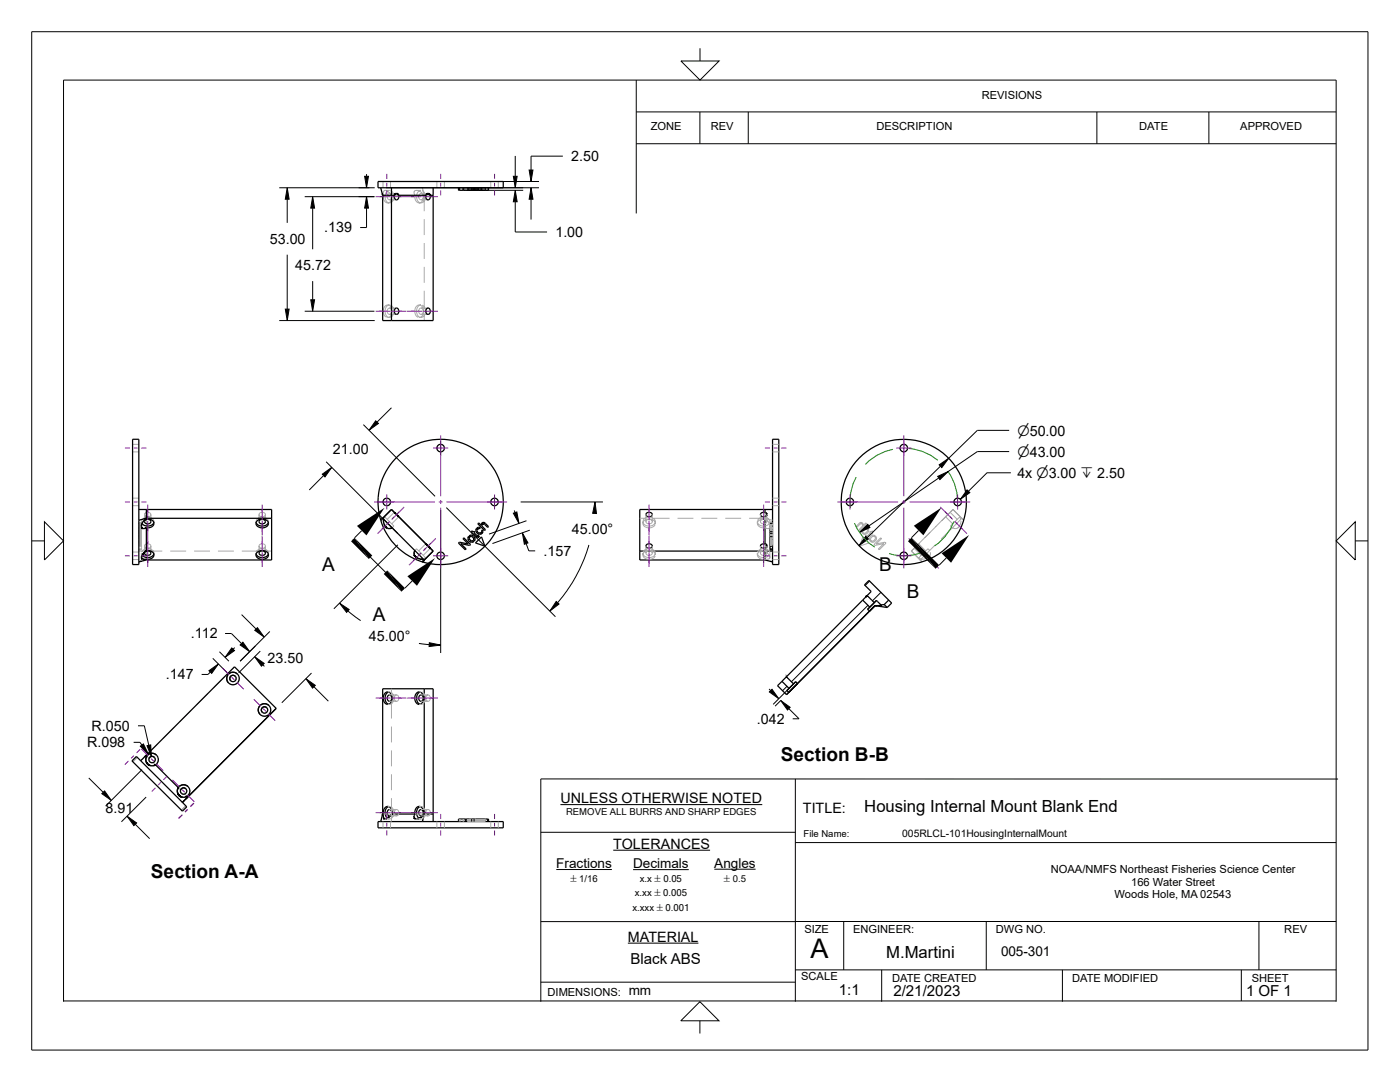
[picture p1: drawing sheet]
<svg xmlns="http://www.w3.org/2000/svg" width="279mm" height="216mm" viewBox="0 0 279 216" stroke-linecap="round" stroke-linejoin="round" font-family="sans-serif">
<g fill="none" stroke="#aaa" stroke-width=".2" stroke-dasharray="3.2 1.6" stroke-linecap="butt">
<path d="M76.4 37.5v-1.3M76.5 39a1.19 1.19 0 0 0 .9 1.5M76.8 38l-.3 .3v.7M76.8 38h.9M77.7 39.9h1.4M77.7 38a1.32 1.32 0 0 0-.9 1.2 1.32 1.32 0 0 0 .9 1.3M77.7 38.6h1.4M77.7 38.6a.68 .68 0 0 0-.4 .6 .68 .68 0 0 0 .4 .7M77.7 39.9a.68 .68 0 0 0 .5-.7 .68 .68 0 0 0-.5-.6M77.9 37.5v-1.3M78.2 39l-.7-.7-.7-.3M78.7 39h.8"/>
<path d="M82.8 39a1.2 1.2 0 0 0 .9 1.5M83.1 38h.9M83.1 38l-.5 .2 .2 .8M84 38a1.32 1.32 0 0 0-.9 1.2 1.32 1.32 0 0 0 .9 1.3M84 38.6h1.4M84 38.6a.68 .68 0 0 0-.4 .6 .68 .68 0 0 0 .4 .7M84 39.9h1.4M84 39.9a.68 .68 0 0 0 .5-.7 .68 .68 0 0 0-.5-.6M84.3 37.5l.4 1.5M84.5 39l-.5-.7-.9-.3M84.7 39v25M85 39h.8"/>
<path d="M87.2 37.5v-1.3M88.7 37.5v-1.3M91.9 37.5v.5M92.9 37.5v.5M93 37.5v.5M93.4 37.5v.5M93.5 37.5v.5M93.6 37.5v.5M93.7 37.5v.5M93.8 37.5v.5M93.9 37.5v.5M94 37.5v.5"/>
<path d="M94.1 37.5v.5M94.2 37.5v.5M94.3 37.5v.5M94.4 37.5v.5M94.5 37.5v.5M94.6 37.5v.5M94.8 37.5v.5M94.9 37.5v.5M95 37.5v.5M95.1 37.5v.5M95.2 37.5v.5M95.3 37.5v.5"/>
<path d="M95.4 37.5v.5M95.5 37.5v.5M95.6 37.5v.5M95.7 37.5v.5M95.9 37.5v.5M96 37.5v.5M96.1 37.5v.5M96.2 37.5v.5M96.3 37.5v.5M96.4 37.5v.5M96.5 37.5v.5M96.7 37.5v.5"/>
<path d="M96.8 37.5v.5M96.9 37.5v.5M97.3 37.5v.5M97.9 37.5v-1.3M99.4 37.5v-1.3M77.4 40.5a1.2 1.2 0 0 0 .8-1.5M77.4 40.5h.3M77.7 40.5a1.32 1.32 0 0 0 .9-1.3 1.32 1.32 0 0 0-.9-1.2M83.7 40.5h.3M83.7 40.5a1.19 1.19 0 0 0 .8-1.5M84 40.5a1.32 1.32 0 0 0 .9-1.3 1.32 1.32 0 0 0-.9-1.2M77.4 63.4a1.33 1.33 0 0 0 .9-1.3 1.33 1.33 0 0 0-.9-1.2"/>
<path d="M77.4 60.9h.3M77.4 63.4h.3M77.4 60.9a1.32 1.32 0 0 0-.9 1.2 1.32 1.32 0 0 0 .9 1.3M77.7 62.7a.68 .68 0 0 0 .5-.6 .68 .68 0 0 0-.5-.6M77.7 61.5a.68 .68 0 0 0-.4 .6 .68 .68 0 0 0 .4 .6M77.7 62.7h1.4M77.7 61.5h1.4M77.7 63.4a1.32 1.32 0 0 0 .9-1.3 1.32 1.32 0 0 0-.9-1.2M77.7 60.9a1.32 1.32 0 0 0-.9 1.2 1.32 1.32 0 0 0 .9 1.3M83.7 63.4h.3M83.7 63.4a1.32 1.32 0 0 0 .8-1.3 1.32 1.32 0 0 0-.8-1.2M83.7 60.9h.3"/>
<path d="M83.7 60.9a1.33 1.33 0 0 0-.9 1.2 1.33 1.33 0 0 0 .9 1.3M84 63.4a1.32 1.32 0 0 0 .9-1.3 1.32 1.32 0 0 0-.9-1.2M84 62.7h1.4M84 60.9a1.32 1.32 0 0 0-.9 1.2 1.32 1.32 0 0 0 .9 1.3M84 62.7a.68 .68 0 0 0 .5-.6 .68 .68 0 0 0-.5-.6M84 61.5a.68 .68 0 0 0-.4 .6 .68 .68 0 0 0 .4 .6M84 61.5h1.4M27.7 90.2h-1.2M27.7 88.7h-1.2M27.7 99.4h-1.2M154.2 88.7h1.2M154.2 90.2h1.2"/>
<path d="M154.2 99.4h1.2M27.7 108.5h.5M27.7 108h.5M27.7 108.3h.5M27.7 104.3h.5M27.7 104.5h.5M27.7 105.2h.5M27.7 105.3h.5M27.7 106.1h.5M27.7 105.4h.5M27.7 108.8h.5M27.7 109.5h.5"/>
<path d="M27.7 107h.5M27.7 106.2h.5M27.7 105.9h.5M27.7 104.2h.5M27.7 109.7h.5M27.7 106.4h.5M27.7 110h1.5M27.7 108.6h.5M27.7 106.6h.5M27.7 105.5h.5M27.7 108.4h.5M27.7 106.3h.5"/>
<path d="M27.7 107.2h.5M27.7 108.2h.5M27.7 106.8h.5M27.7 107.1h.5M27.7 105h.5M27.7 111.7h-1.2M27.7 107.5h.5M27.7 106h.5M27.7 110.2h-1.2M27.7 100.9h-1.2M27.7 107.3h.5M27.7 105.1h.5"/>
<path d="M27.7 105.7h.5M27.7 104.8h.5M27.7 106.5h.5M27.7 109h.5M27.7 104.6h.5M27.7 107.8h.5M27.7 105.8h.5M27.7 107.6h.5M27.7 104.4h.5M27.7 106.9h.5M27.7 107.4h.5M27.7 107.9h.5"/>
<path d="M28.2 109.7v-1.3M28.2 106.8v-.2M28.2 104.5v-.2M28.2 106.6v-.2M28.2 105.4v-.2M28.2 107v-.2M28.2 104.3v-.1M28.2 106.1v-.2M28.2 106.3v-.2M28.2 108.4v-.2M28.2 107.5v-.2M28.2 105.9v-.5"/>
<path d="M28.2 110.4l.2 .4M28.2 105v-.9M28.2 106.4v-.1M28.2 105.2v-.7M28.2 104.1l.1 .4M28.2 108.2v-.7M28.2 107.3v-.3M28.2 111.3v-.9M28.9 108.9v.3l.3 .2M28.9 104.1v-1.4M28.9 102.7l.3 .4M28.9 110.4v-1.5"/>
<path d="M29.2 102.3l-.3 .2v.2M29.2 108.5l-.3 .4M29.2 110v-.1M29.2 109.4a.65 .65 0 0 0 .9-.4M29.2 105.3v-1.7M29.2 103.1a.65 .65 0 0 0 .9-.4M29.2 111.6v-1.6M29.2 110h25M30.1 102.7a.67 .67 0 0 0-.9-.4M30.1 109a.67 .67 0 0 0-.9-.5M30.1 104.1v-1.4M30.1 110.4v-1.4"/>
<path d="M30.7 110.6v-.2M30.7 104.3v-.2M30.7 110.7v-.3M30.7 104.1a1.35 1.35 0 0 0-1.2-.9 1.35 1.35 0 0 0-1.3 .9M30.7 110.4a1.35 1.35 0 0 0-1.2-.9 1.35 1.35 0 0 0-1.3 .9M30.7 104.4v-.3M51.1 110.7v-.3M51.1 110.4v.2M51.1 104.4v-.3M51.1 104.1v.2M51.7 109a.68 .68 0 0 0 .6 .4 .68 .68 0 0 0 .7-.4M51.7 110.4v-1.4"/>
<path d="M51.7 104.1v-1.4M51.7 102.7a.68 .68 0 0 0 .6 .4 .68 .68 0 0 0 .7-.4M53 104.1v-1.4M53 109a.67 .67 0 0 0-.7-.5 .67 .67 0 0 0-.6 .5M53 102.7a.67 .67 0 0 0-.7-.5 .67 .67 0 0 0-.6 .5M53 110.4v-1.4M53.6 104.3v-.2M53.6 110.6v-.2M53.6 110.7v-.3M53.6 104.4v-.3M53.6 104.1a1.33 1.33 0 0 0-1.3-.9 1.33 1.33 0 0 0-1.2 .9M53.6 110.4a1.33 1.33 0 0 0-1.3-.9 1.33 1.33 0 0 0-1.2 .9"/>
<path d="M76 103.8l.4-.4M76.5 103.5l.3-.3M77.3 103.6l1.4-1.4M77.7 104.1l-.9-.9M78.2 104.5l1.4-1.4M78.3 105.3l.3-.3M78.6 105l-.9-.9M82.8 109.8l.3-.3M83.6 109.9l1.4-1.4M84 110.4l-.9-.9M84.5 110.8l1.4-1.4M84.5 111.6l.4-.3"/>
<path d="M84.7 111.7l-.4 .4M84.9 111.3l-.9-.9M128.3 110.7a1.32 1.32 0 0 0 1.2 .9 1.32 1.32 0 0 0 1.3-.9M128.3 104.4v-.3M128.3 110.7v-.3M128.3 104.4a1.32 1.32 0 0 0 1.2 .9 1.32 1.32 0 0 0 1.3-.9M128.3 110.4a1.32 1.32 0 0 0 1.2 .9 1.32 1.32 0 0 0 1.3-.9M128.3 104.1a1.32 1.32 0 0 0 1.2 .9 1.32 1.32 0 0 0 1.3-.9M128.9 104.1v-1.4M128.9 104.1a.67 .67 0 0 0 .6 .4 .67 .67 0 0 0 .7-.4M128.9 110.4v-1.4M128.9 110.4a.67 .67 0 0 0 .6 .4 .67 .67 0 0 0 .7-.4"/>
<path d="M130.2 110.4v-1.4M130.2 110.4a.68 .68 0 0 0-.7-.5 .68 .68 0 0 0-.6 .5M130.2 104.1a.68 .68 0 0 0-.7-.5 .68 .68 0 0 0-.6 .5M130.2 104.1v-1.4M130.8 110.7a1.32 1.32 0 0 0-1.3-.9 1.32 1.32 0 0 0-1.2 .9M130.8 110.7v-.3M130.8 104.1a1.33 1.33 0 0 0-1.3-.9 1.33 1.33 0 0 0-1.2 .9M130.8 104.4v-.3M130.8 110.4a1.33 1.33 0 0 0-1.3-.9 1.33 1.33 0 0 0-1.2 .9M130.8 104.4a1.32 1.32 0 0 0-1.3-.9 1.32 1.32 0 0 0-1.2 .9M151.2 110.7v-.3M151.2 110.7a1.19 1.19 0 0 0 1.5 .9"/>
<path d="M151.2 104.1a1.32 1.32 0 0 0 1.2 .9 1.32 1.32 0 0 0 1.2-.9M151.2 110.4a1.32 1.32 0 0 0 1.2 .9 1.32 1.32 0 0 0 1.2-.9M151.2 104.4v-.3M151.2 104.4a1.19 1.19 0 0 0 1.5 .9M151.8 104.1a.67 .67 0 0 0 .6 .4 .67 .67 0 0 0 .6-.4M151.8 110.4v-1.4M151.8 104.1v-1.4M151.8 110.4a.67 .67 0 0 0 .6 .4 .67 .67 0 0 0 .6-.4M152.7 103.6a1.23 1.23 0 0 0-1.5 .8M152.7 105.3l.7 .2 .2-.2v-.3M152.7 108.5v.9M152.7 109.9a1.23 1.23 0 0 0-1.5 .8"/>
<path d="M152.7 102.3v.8M152.7 103.4h-25M152.7 111.6l.7-.1 .2-.2M153 110.4v-1.5M153 104.1a.68 .68 0 0 0-.6-.5 .68 .68 0 0 0-.6 .5M153 104.1v-1.4M153 110.4a.68 .68 0 0 0-.6-.5 .68 .68 0 0 0-.6 .5M153.6 111.3v-.9M153.6 105l-.2-.9-.7-.5M153.6 111.3l-.2-.6-.7-.8M153.6 104.1a1.33 1.33 0 0 0-1.2-.9 1.33 1.33 0 0 0-1.2 .9M153.6 110.4a1.33 1.33 0 0 0-1.2-.9 1.33 1.33 0 0 0-1.2 .9"/>
<path d="M153.6 105v-.9M154.2 106h-.5M154.2 106.4h-.5M154.2 100.9h1.2M154.2 103.8l-1.5-.4M154.2 105.4h-.5M154.2 106.3h-.5M154.2 105h-.5M154.2 107.2h-.5M154.2 106.8h-.5M154.2 106.6h-.5M154.2 111.7h1.2"/>
<path d="M154.2 104.3h-.5M154.2 105.9h-.5M154.2 108h-.5M154.2 108.6h-.5M154.2 106.2h-.5M154.2 105.3h-.5M154.2 104.5h-.5M154.2 106.1h-.5M154.2 107h-.5M154.2 108.2h-.5M154.2 105.5h-.5M154.2 108.5h-.5"/>
<path d="M154.2 110.2h1.2M154.2 105.2h-.5M154.2 105.7h-.5M154.2 108.4h-.5M154.2 106.5h-.5M154.2 108.8h-.5M154.2 108.3h-.5M154.2 104.8h-.5M154.2 107.5h-.5M154.2 107.3h-.5M154.2 107.6h-.5M154.2 104.6h-.5"/>
<path d="M154.2 107.8h-.5M154.2 107.9h-.5M154.2 106.9h-.5M154.2 107.4h-.5M154.2 105.8h-.5M154.2 107.1h-.5M154.2 104.4h-.5M170.8 105.1l.2 .1M171 105.2l.6-.6M171.4 105.7l.2 .2M171.4 104.4l-.6 .7M171.5 109l1.9-.7"/>
<path d="M171.6 105.9l1.4-1.4M171.6 104.6l.2-.1M171.8 104.5l.2 .1M172 106.1l.1 .3M172 104.6l.1 .4M172.1 105.7l-.1 .4M172.1 106.4l.5 .2M172.1 105l-.7 .7M172.1 104.4l-.4-.2-.3 .2M172.2 106.1v-.2M172.2 107.1l-.7 1.9M172.2 105.9l-.1-.2"/>
<path d="M172.3 106.3l-.1-.2M172.3 104.8l-.2-.4M172.4 105.3l.2 .2M172.6 106.4l-.3-.1M172.6 106.6l.5-.2M172.6 105.5h.2M172.7 107l.1 .1M172.8 104.3l-.5 .5M172.8 105.2l-.4 .1M172.8 107.1l.2 .1M172.8 106.8l-.1 .2M172.8 105.5h.2"/>
<path d="M172.9 106.9l-.1-.1M172.9 106.2l-.3 .2M173 104.5l-.2-.2M173 105.5l.1 .3M173 107.2h.2M173 107l-.1-.1M173.1 106.4l.3-.5M173.1 105.8l-.2 .4M173.2 107.2l.1-.2M173.2 106.8l-.2 .2M173.2 105.4l-.4-.2M173.3 107l.6-.5"/>
<path d="M173.4 105.9l-.2-.5M173.4 108.3l-1.2-1.2M173.5 107.5l.2 .5M173.6 106.1l.1 .2M173.7 106l-.1 .1M173.7 108l.5 .2M173.7 106.3l-.5 .5M173.7 107.6l.2-.4M173.8 107l-.3 .5M173.8 107.9l-.1-.3M173.9 106.2l-.2-.2M173.9 106.5l.1 .1"/>
<path d="M173.9 107.2l.4-.2M174 106.6l.2-.2M174 106.3l.3-.2M174.1 105.9l-.2 .3M174.1 108l-.3-.1M174.2 106.4l-.2-.1M174.2 108.2l.5-.3M174.3 106.8l-.5 .2M174.3 106.1l-.2-.2M174.3 107l.3 .1M174.4 108.6l.2 .2M174.5 107.8l-.4 .2"/>
<path d="M174.6 108.8l1.8-.3M174.6 107.1l.1 .3M174.7 107.9l.2-.5M174.7 107.4l-.2 .4M174.7 107l-.4-.2M174.9 108.5l1-1M174.9 107.4l-.2-.4M175.3 109.5l.2 .2M175.5 109.7l1.3-1.3M175.7 107.3l-1.3 1.3M175.9 107.5l-.2-.2M176.4 108.5l-1.1 1"/>
<path d="M176.6 108.2l-1.7 .3M176.8 108.4l-.2-.2M181.9 110l1.8 1.8M181.9 110l1.7 1.7M182.7 109.1l-.2 .3M182.7 109.1l-.8 .9M183.1 108.8l-.4 .3M183.3 108.5l-.2 .3M183.6 111.7l.4 .4M183.7 111.8l-.1-.1M183.8 111.6l-.4-.3M183.8 111.6l-.2 .1"/>
<path d="M183.8 111.6l.9-.1 .7-.4 .3-.5-.2-.7M183.9 110.8l-1.5-1.4M184 112.1l-.3-.3M184.7 109.9l-1.4-1.4M185.2 109.5l-1.8 1.8M185.5 109.9l-1.7 1.7M185.5 109.8l-.3-.3M189 102.8l-5.9 6M189 102.8l-.2 .3M189.4 102.5l-.4 .3M189.6 102.3l-.2 .2M190.1 105.3l-.4-.3"/>
<path d="M190.1 105.3l.7 .2 .5-.3 .4-.7 .1-.9M190.1 105.3l-4.6 4.6M190.1 104.5l-1.4-1.4M190.2 101.7l-.8 .8M190.2 101.7l-8.3 8.3M191 103.6l-1.4-1.4M191.5 103.2l-1.8 1.8M191.8 103.6l-1.7 1.7M191.8 103.5l-.3-.3M192 103.4l-.2 .2M192 103.4l-1.8-1.7M192 103.5v-.1"/>
<path d="M192 103.5l-1.8-1.8M192.3 103.8l-.3-.4M192.3 103.8l-.3-.3M45.6 136.3a1.25 1.25 0 0 0 1.8 0 1.25 1.25 0 0 0 0-1.8M46 135.8a.64 .64 0 0 0 .9 0 .64 .64 0 0 0 0-.9M77.4 138h.3M77.7 138.7h1.4M77.7 138l-.1 .1M77.7 139.9h1.4M79.1 139.9a.68 .68 0 0 0 .5-.6 .68 .68 0 0 0-.5-.6M79.1 138.7a.68 .68 0 0 0-.4 .6 .68 .68 0 0 0 .4 .6M83.7 138h.3"/>
<path d="M84 138l-.2 .1M84 138.7h1.4M84 139.9h1.4M85.4 138.7a.68 .68 0 0 0-.4 .6 .68 .68 0 0 0 .4 .6M85.4 139.9a.68 .68 0 0 0 .5-.6 .68 .68 0 0 0-.5-.6M27.4 151.1l-.9 .9M28.1 151.8l1-1.1M29.1 150.7l17.7-17.6M29.5 152.4a1.24 1.24 0 0 0 1.7 .1 1.24 1.24 0 0 0 0-1.8M29.8 151.3l-.1 .4 .2 .3M29.8 151.3l-.5-.4M29.9 152l.3 .2h.4"/>
<path d="M30.6 152.2a.65 .65 0 0 0 .2-1.1M31 152.6l-.4-.4M35.8 158.7a1.26 1.26 0 0 0 1.7 0 1.26 1.26 0 0 0 0-1.7M36 157.6l-.4-.4M36 157.6v.3l.2 .4M36.2 158.3l.3 .2 .4-.1M36.9 158.4a.63 .63 0 0 0 .2-1M37.3 158.9l-.4-.5M51.9 142.6a1.26 1.26 0 0 0 1.8-.1 1.26 1.26 0 0 0 0-1.7M52.3 142.1a.63 .63 0 0 0 .9 0 .63 .63 0 0 0 0-.9M77.4 140.6h.3M77.6 140.5l.1 .1"/>
<path d="M77.7 140.6a1.34 1.34 0 0 0 .9-1.3 1.34 1.34 0 0 0-.9-1.3M83.7 140.6h.3M83.8 140.5l.2 .1M84 140.6a1.34 1.34 0 0 0 .9-1.3 1.34 1.34 0 0 0-.9-1.3M37.1 160.8l-.9 .9M76.4 163.9v1.3M76.8 163.4h.9M77.3 163.3l.4 .1M77.4 160.9h.3M77.7 163.4a1.32 1.32 0 0 0 .9-1.2 1.32 1.32 0 0 0-.9-1.3M77.7 160.9l-.1 .1M77.7 161.5h1.4"/>
<path d="M77.7 162.8h1.4M77.9 163.9v1.3M78.1 163.9v-1.5M78.1 162.4h-1.6M78.1 162.4v-25M78.2 162.4h-.1M78.7 162.4l.4 .4M79.1 161.5a.65 .65 0 0 0-.4 .9M79.1 162.8l.3-.1 .1-.3M79.5 162.4a.65 .65 0 0 0-.4-.9M83.1 163.4h.9M83.7 163.3l.3 .1"/>
<path d="M83.7 160.9h.3M84 161.5h1.4M84 163.4a1.32 1.32 0 0 0 .9-1.2 1.32 1.32 0 0 0-.9-1.3M84 160.9l-.2 .1M84 162.8h1.4M84.5 162.4h-1.7M85 162.4l.4 .4M85.4 161.5a.65 .65 0 0 0-.4 .9M85.4 162.8l.3-.1 .1-.3M85.8 162.4a.65 .65 0 0 0-.4-.9M87.2 163.9v1.3M88.7 163.9v1.3"/>
<path d="M91.7 163.9v-.5M91.9 163.9v-.5M92.4 163.9v-.5M92.6 163.9v-.5M93.4 163.9v-.5M93.5 163.9v-.5M93.6 163.9v-.5M93.7 163.9v-.5M93.8 163.9v-.5M94 163.9v-.5M94.2 163.9v-.5M94.3 163.9v-.5"/>
<path d="M94.4 163.9v-.5M94.5 163.9v-.5M94.6 163.9v-.5M94.7 163.9v-.5M94.8 163.9v-.5M95 163.9v-.5M95.1 163.9v-.5M95.2 163.9v-.5M95.3 163.9v-.5M95.4 163.9v-.5M95.5 163.9v-.5M95.6 163.9v-.5"/>
<path d="M95.7 163.9v-.5M95.9 163.9v-.5M96 163.9v-.5M96.1 163.9v-.5M96.2 163.9v-.5M96.3 163.9v-.5M96.4 163.9v-.5M96.5 163.9v-.5M96.7 163.9v-.5M96.9 163.9v-.5M97.9 163.9v1.3M99.4 163.9v1.3"/>
</g>
<g fill="none" stroke="#000" stroke-width=".25">
<path d="M75.4 36.2h25v1.3h-25zM76 37.5l.4 1.5M76.4 39v25h10v-25M76.4 39h2.3M78.1 37.5v26.5M78.7 39a.5 .5 0 0 0 .1 .7 .5 .5 0 0 0 .7-.1v-.6M78.7 39l.4-.4 .4 .4M79.5 39h5.5M85.8 39a.5 .5 0 0 1 0 .7 .5 .5 0 0 1-.8-.1v-.6M85.8 39l-.4-.4-.4 .4M85.8 39h.6M86.4 37.5v1.5"/>
<path d="M91.5 37.5v.5h6v-.5M91.7 37.5v.5M92.4 37.5v.5M92.6 37.5v.5M93.4 37.5v.5M94 37.5v.5M94.2 37.5v.5M94.4 37.5v.5M94.6 37.5v.5M94.7 37.5v.5M95 37.5v.5M95.4 37.5v.5"/>
<path d="M95.5 37.5v.5M96 37.5v.5M78.9 61.6a.61 .61 0 0 1 .7 .4 .61 .61 0 0 1-.3 .7 .63 .63 0 0 1-.6-.4 .63 .63 0 0 1 .2-.7zM85.2 61.6a.61 .61 0 0 1 .7 .4 .61 .61 0 0 1-.3 .7 .63 .63 0 0 1-.6-.4 .63 .63 0 0 1 .2-.7zM26.5 87.7h1.2v24.9h-1.2zM154.2 87.7h1.2v24.9h-1.2zM27.7 101.7h1.5M29 103.8a.57 .57 0 0 1 .8-.2 .57 .57 0 0 1 .2 .8 .59 .59 0 0 1-.7 .1 .59 .59 0 0 1-.4-.6zM29 110.1a.57 .57 0 0 1 .8-.2 .57 .57 0 0 1 .2 .8 .59 .59 0 0 1-.7 .1 .59 .59 0 0 1-.4-.6zM29.2 103.6a1.06 1.06 0 0 1 1.4 1.2 1.45 1.45 0 0 1-1.4 .5M29.2 101.7h25v10h-25M29.2 105.3v4.6"/>
<path d="M29.2 111.6v.1M29.2 103.6l-.7 .5-.3 .9 .3 .5 .7-.2M29.2 109.9l-.6 .6-.4 .8 .3 .3h.7M29.2 109.9a1.02 1.02 0 0 1 1.1 .1 1.02 1.02 0 0 1 .3 1.1 1.44 1.44 0 0 1-1.4 .5M29.2 101.7v1.9M29.2 111.7l-1.5 .4M30.7 104.3a1.44 1.44 0 0 1-2.4 .2M30.7 110.6a1.44 1.44 0 0 1-2.3 .2M51.1 104.3a1.41 1.41 0 0 0 2.5 0M51.1 110.6a1.41 1.41 0 0 0 2.5 0M51.2 110.3a1.39 1.39 0 0 1 2.4 .4 1.32 1.32 0 0 1-1.3 .9 1.32 1.32 0 0 1-1.2-.9zM51.2 104a1.39 1.39 0 0 1 2.4 .4 1.32 1.32 0 0 1-1.3 .9 1.32 1.32 0 0 1-1.2-.9z"/>
<path d="M51.8 110.1a.59 .59 0 0 1 .8-.2 .59 .59 0 0 1 .3 .7 .6 .6 0 0 1-.8 .2 .6 .6 0 0 1-.3-.6zM51.8 103.8a.59 .59 0 0 1 .8-.2 .59 .59 0 0 1 .3 .7 .6 .6 0 0 1-.8 .3 .6 .6 0 0 1-.3-.7zM54.2 103.4h-25l-1.5 .4M76 103.8a12.6 12.6 0 0 0 8.3 8.3M76 103.8a12.5 12.5 0 0 1 15-15.8 12.5 12.5 0 0 1 5.8 21M76.3 103.5l-.3 .3M76.4 103.4l-.1 .1M76.5 103.6l.1 .8 .3 .7 .6 .4 .7-.2M78.1 101.7l-1.7 1.7 8.3 8.3M78.1 101.7l-1.8 1.8M78.1 101.7l8.3 8.3M78.7 102.3l.6 .5"/>
<path d="M79.3 102.8l5.9 6M79.3 102.8l.2 .3M82.8 109.9l-.2 .5 .2 .6 .6 .4 1.1 .2M84.6 111.8l-.3 .3M84.7 111.7l-.1 .1M85 108.5l.2 .3M85.2 108.8l.6 .6M86.4 110l-1.8 1.8M86.4 110l-1.7 1.7M91.7 108.2l1.8 .3-1.1-1 .2-.2 1.3 1.3-.2 .2-1.8-.3 1.1 1-.1 .2-1.4-1.3zM93.7 107.1l.2-.1 .4 .1 .3 .3-.1 .4-.2 .2-.3-.1-.4-.4zM94.2 105.9l.2 .3 .2-.2 .1 .1-.1 .2 .7 .7 .2-.2v.3l-.3 .1-.8-.7-.1 .1-.3-.5z"/>
<path d="M94.9 108.3l1.2-1.2 .7 1.9zM95.1 105.5l.4-.3 .3 .1-.1 .2-.2-.1-.3 .2v.4l.3 .3 .4 .1 .2-.2v-.3l.2-.2 .1 .4-.1 .2-.4 .3-.5-.1-.4-.6zM95.5 104.3l.5 .5 .1-.4 .5-.2 .9 .9-.2 .1-.7-.7-.4 .1v.4l.7 .7-.2 .2-1.3-1.4zM96.8 109a12.5 12.5 0 0 1-12.5 3.1M127.7 110h26.5M129.1 102.4a.57 .57 0 0 1 .7-.2 .57 .57 0 0 1 .2 .8 .57 .57 0 0 1-.7 .1 .57 .57 0 0 1-.2-.7zM129.1 108.7a.57 .57 0 0 1 .7-.2 .57 .57 0 0 1 .2 .7 .57 .57 0 0 1-.7 .2 .57 .57 0 0 1-.2-.7zM152.7 102.3l.3 .3v.3l-.3 .2M152.7 101.7h-25v10h25M152.7 101.7v.6M152.7 101.7h1.5M152.7 108.5l.3 .4v.2l-.3 .3"/>
<path d="M152.7 108.5a.53 .53 0 0 0-.7 .1 .53 .53 0 0 0-.1 .6l.8 .2M152.7 102.3a.52 .52 0 0 0-.7 0 .52 .52 0 0 0 0 .7l.7 .1M152.7 103.1v5.4M152.7 109.4v2.3M152.7 111.7l1.5 .4M153.7 109v.7h.5M153.7 106.8h.5M153.7 107h.5M153.7 109.5h.5M153.7 109h.5M153.7 106.6h.5M153.7 105.7v3.3"/>
<path d="M153.7 105.7h.5M153.7 107.1h.5M153.7 105.9h.5M153.7 105.1h.5M153.7 105.2h.5M154.2 104.2h-.5v1.5M172.2 119.7l-15.2 15.3M172.2 119.7l1.4 1.5M173.1 118.8l-.9 .9M173.1 118.8l.8-.8-1.4-1.3 .9-.9 4.5 4.5-.8 .9M173.1 118.8l1.4 1.4M174.9 119.8l.9 .9"/>
<path d="M174.9 119.8l-.4 .4M174.9 119.8l-1.8 1.8M177.4 119.7l-.9 .9-.7 .1M76.9 138.2a.92 .92 0 0 1 1.1 .1 .92 .92 0 0 1 .3 1 .9 .9 0 0 1-.4 1 .9 .9 0 0 1-1.1 0l-.2-.4-.1-.8 .1-.4zM77.5 138.7a.59 .59 0 0 1 .7 .6 .59 .59 0 0 1-.6 .6l-.3-.5zM77.6 138.1a1.39 1.39 0 0 0 0 2.4M83.2 138.2a.92 .92 0 0 1 1 .1 .92 .92 0 0 1 .3 1 .9 .9 0 0 1-.3 1 .9 .9 0 0 1-1.1 0l-.2-.4-.1-.8 .1-.4zM83.8 138.7a.59 .59 0 0 1 .7 .6 .59 .59 0 0 1-.6 .6l-.3-.5zM83.8 138.1a1.39 1.39 0 0 0 0 2.4M84.7 137.4v25.1l-.4 1.4M156.1 136l.9-1 1.4 1.5M156.1 136l1.4 1.4"/>
<path d="M156.1 136l-.9 .8 1.8 1.8M157 137.8l.4 .4M157.4 138.2l-.4 .4M157.5 137.4l-.5 .4M158.4 136.5l-.9 .9M158.8 136l-1.8 1.8M158.8 136l.4 .4M158.8 136l-.4 .5M159 136.5l.2-.1-1.8 1.8zM159.2 136.4l-1.8 1.8M173.1 121.6l.4 .3M173.5 121.9l-14.3 14.5"/>
<path d="M173.6 121.2l-.5 .4M174.5 120.2l-.9 1M174.6 120.9h.1M174.6 120.9l-1.1 1M174.6 120.9l-1.1 1.1M174.6 120.9l-17.6 17.7M174.6 120.9l2.5 .3M175.8 120.7l-.3 .1-.9 .1M176.5 120.6l.6 .6M27.2 150.9l9.2 9.2 1.1-1.1-1.1 1.1 .9 .9-.9 .9-10.1-10.1zM29.1 150.7l.2 .2M29.1 150.7l17.7-17.6 8.3 8.3-17.6 17.6"/>
<path d="M29.1 150.7l-1 1.1M29.3 150.9l-.2 .9 .4 .6M29.5 152.4l.6 .4 .9-.2M30.8 151.1a.63 .63 0 0 0-1 .2M31 152.6l4.6 4.6M31.2 150.7a1.25 1.25 0 0 1-.2 1.9M31.2 150.7a1.24 1.24 0 0 0-1.7 0 1.24 1.24 0 0 0 0 1.7M31.2 150.7a1.24 1.24 0 0 0-1.9 .2M35.6 157.2l-.2 .8 .4 .7M35.8 158.7l.7 .4 .8-.2M37.1 157.4a.63 .63 0 0 0-1.1 .2M37.3 158.9l.2 .1"/>
<path d="M37.5 157a1.26 1.26 0 0 0-1.9 .2M37.5 157a1.26 1.26 0 0 1-.2 1.9M37.5 157a1.26 1.26 0 0 0-1.7 0 1.26 1.26 0 0 0 0 1.7M53.2 141.2a.63 .63 0 0 0-.9 0 .63 .63 0 0 0 0 .9M53.7 140.8a1.26 1.26 0 0 0-1.8 0 1.26 1.26 0 0 0 0 1.8M53.7 140.8a1.26 1.26 0 0 1 0 1.7 1.26 1.26 0 0 1-1.8 .1M75.4 163.9h25v1.3h-25zM76.4 162.4l-.4 1.5M76.4 162.4h.1M77.5 161.6a.59 .59 0 0 1 .7 .6 .59 .59 0 0 1-.6 .6l-.3-.5zM77.6 161a1.44 1.44 0 0 0-.3 2.3M78.2 162.4h4.6"/>
<path d="M78.2 162.4l-.6 .7-.7 .3h-.2l-.1-.2-.1-.8M78.2 162.4l.1-.1a1.01 1.01 0 0 0-.3-1 1.01 1.01 0 0 0-1-.3 1.49 1.49 0 0 0-.5 1.4M82.8 162.4l-.2 .6 .4 .4 .8-.2 .7-.8M82.8 162.4v-.1a1.01 1.01 0 0 1 .2-1 1.01 1.01 0 0 1 1.1-.3 1.49 1.49 0 0 1 .4 1.4M83.8 161.6a.59 .59 0 0 1 .7 .6 .59 .59 0 0 1-.6 .6l-.3-.5zM83.8 161a1.44 1.44 0 0 0-.1 2.3M84.5 162.4h1.9M86.4 162.4v1.5M86.4 162.4v-25h-10v25M91.5 163.9v-.5h6v.5M92.9 163.4v.5M93 163.4v.5"/>
<path d="M93.7 163.4v.5M93.9 163.4v.5M94.8 163.4v.5M94.9 163.4v.5M96.8 163.4v.5M96.9 163.4v.5M97.3 163.4v.5"/>
<circle cx="87.9" cy="89.4" r=".75"/>
<circle cx="180.4" cy="89.4" r=".75"/>
<circle cx="77.2" cy="100.2" r=".75"/>
<circle cx="87.9" cy="110.9" r=".75"/>
<circle cx="94.1" cy="107.5" r=".7"/>
<circle cx="98.7" cy="100.2" r=".75"/>
<circle cx="169.6" cy="100.2" r=".75"/>
<circle cx="180.4" cy="100.2" r="12.5"/>
<circle cx="180.4" cy="110.9" r=".75"/>
<circle cx="191.1" cy="100.2" r=".75"/>
<circle cx="46.5" cy="135.4" r=".63"/>
<circle cx="46.5" cy="135.4" r="1.25"/>
<circle cx="30.4" cy="151.6" r=".63"/>
<circle cx="36.6" cy="157.8" r=".63"/>
<circle cx="52.8" cy="141.7" r=".63"/>
</g>
<g fill="none" stroke="#000" stroke-width=".2">
<path d="M6.3 6.3h266.7v203.2h-266.7zM127 16v26.6M135.9 12.2h7.6l-3.8 3.8zM139.7 9.6v2.6M55.7 37.5h19.1M57.3 37.5l.4 2.3h-.8zM57.3 39.8v4.7M60.8 39.2h13.9M62.4 39.2l.4 2.3h-.8zM72.8 35.2h.7l-.3 2.3zM73.2 39.2l.3 2.3h-.7zM73.2 34.7v.5"/>
<path d="M77 37.5h30.6M77 36.2h30.6M93.1 38h11.3M93.6 37.5v.5M95.2 37.5v.5M96.2 37.5v.5M96.9 37.5v.5M102.4 35.2h.8l-.4 2.3zM102.8 38l.4 2.3h-.8zM102.8 31.1v4.1M105.6 33.9h.8l-.4 2.3zM106 37.5l.4 2.3h-.8z"/>
<path d="M106 39.8v4M112.3 31.2h-6.3v2.7M127 22.3h139.7M127 28.7h139.7M139.7 22.3v6.4M149.3 22.3v6.4M218.9 22.3v6.4M241.3 22.3v6.4M57.3 50.8v10.9M62 59.8h.8l-.4 2.3zM62.4 41.5v8.2M62.4 56.1v3.7"/>
<path d="M73.2 41.5v3.9h-1.3M102.8 40.3v6h6.4M55.7 64h19.1M56.9 61.7h.8l-.4 2.3zM60.8 62.1h13.9M64.3 94.6l1.9-1.3-1.3 1.9zM64.6 94.9l-2.9 2.9M65.1 92.1l14.3 14.4M72.5 84.7l14.3 14.3M75 84l.5 .5-1.9 1.4zM78.1 81.4l-2.9 2.8M187.3 95.4l-13.9 9.5"/>
<path d="M187.7 93l-14.6 14.3M193 97.7l.5 .6-1.8 1.3zM201.4 85.9h-6.3l-5.8 5.5-1.9 1.4 .6 .5 1.3-1.9M201.4 90.1h-6.3l-5.9 4-2.1 1 .5 .6 1.6-1.6M201.7 94.3h-4.7l-3.7 3.7M6.3 107.9h2.6M8.9 104.1l3.8 3.8-3.8 3.8zM70.4 107.7l10.1 10M72.2 105.9l-1.4 1.4M79.4 108.7l-12.8 12.8M82.3 115.9l-1.5 1.4M87.9 101.7v28.6"/>
<path d="M89.1 101.3l21.7 21.8M102.4 102.4l.7-.2 .5 2.2zM102.6 101.9l.2 .4M103.9 100.2h16.4M104.2 106.3l1.2 2-.8 .3zM105 108.5l.5 1.4h1.3M105.1 103.9l-7.5 2.7M105.7 105.8l-7.4 2.7M117.5 108.7a30.4 30.4 0 0 1-6.2 11.6M118.7 100.2l.3 2.3-.7-.1zM153.7 107.1h.5M153.7 106.4h.5"/>
<path d="M153.7 106.1h.5M153.7 104.4h.5M171.5 106.2l1.7-1.6 .4 .7zM172.8 107l.5 .5-1.9 1.4zM173.5 116l-.8 .8M175.8 118.2l-1.7 1.7M181.5 107.6l5.6 5.5M183.3 105.9l-1.4 1.4M188.8 111.3l-1.4 1.5M266.7 107.9l3.8-3.8v7.6zM270.5 107.9h2.5M41.7 133.8l1.9-1.3-1.4 1.9z"/>
<path d="M42 134.1l-.5 .5h-1.3M42.5 131.4l2.9 2.9M43.8 130l1.9 1.9M44.9 126.4h1.3l2 2M46.2 129.3l.6 .5-1.9 1.4zM46.8 129.2l-.3 .3M47.9 128.7l.6-.6 1.3 1.9zM48.2 122.6l2.9 2.9M50.8 131l1.9 1.4-.5 .5zM50.8 125.8l.6-.6 1.3 1.9zM51.9 129.9l-4.3 4.4M52.5 132.7l.3 .3"/>
<path d="M53.8 126l-5.9 5.9M61 135.4l1.9 1.4-.5 .5zM62.2 134.3l-6 5.9M62.7 137l2.8 2.9M67.8 120.4l1.9 1.2-.5 .6zM69.4 121.9l2.6 1.9M83.6 128.4l2.1 .2M85.7 128.2l2.2 .5-2.3 .3zM111 120l.6 .5-1.9 1.4zM153.5 137.5l.3 .3M153.5 138.1l.6-.6 1.3 1.9zM155.8 139.8l1.9 1.3-.5 .6z"/>
<path d="M155.9 139.7l-1.2 1.2M157.1 136.9l-.9 .9M157.7 137.2l-3.4 3.3M173.2 120.8l-15.3 15.2M17.7 155.2l2.9 2.9M20.3 158.4l.6-.6 1.3 1.9zM26.7 148.1h1.2l.4 .6M27.5 144.8h1.3l.9 3.9M28 148.9l.6-.5 1 2.1zM28.3 153.6l-7.2 7.2M29.2 159l-5 5M29.3 148.8l.8-.2 .1 2.3z"/>
<path d="M157.4 141.4l2.1 2h-1.3M158.7 155.4v44.5M267 155.4h-159.1v44.5M25.4 162.9l1.9 1.3-.6 .5zM27 164.5l2.9 2.8M94.1 163.4v.5M94.6 163.4v.5M107.9 166.1h50.8M111 173.5h11.1M126.3 173.5h11.2M142.6 173.4h8.2M158.7 168.1h108"/>
<path d="M12.7 199.7h254M107.9 196h50.8M107.9 183.9h50.8M139.7 199.9l3.8 3.8h-7.6zM158.7 193.5h108M158.7 183.9h108M168.4 183.9v9.6M176 193.5v6.4M196.8 183.9v9.6M212 193.5v6.4M247.7 193.5v6.2M251.2 183.9v9.6"/>
<path d="M266.7 199.9v-183.9h-254v183.9M139.7 203.7v2.5"/>
</g>
<g fill="#000">
<path d="M64.3 94.6l.6 .6 1.3-1.9zM187.1 95.1l.5 .6 1.6-1.6zM187.4 92.8l.6 .5 1.3-1.8zM70.9 107.4l2.7 4.1 .7-.7zM71.2 104.9l2 1.9 3.5-5.4zM77.3 113.9l2.8 4.2 .7-.8zM81.3 115l1.9 1.9 3.6-5.5zM182 107.4l4.7 6.1 .7-.7zM182.4 104.9l1.9 1.9 3.6-5.5zM187.9 110.4l1.9 1.9 3.6-5.5zM41.7 133.8l.6 .6 1.2-1.9zM50.9 131.1l1.3 1.8 .5-.5z"/>
<path d="M61.1 135.5l1.3 1.8 .5-.5zM67.8 120.4l1.4 1.8 .5-.6zM155.9 139.8l1.3 1.9 .5-.6zM25.4 162.9l1.4 1.8 .5-.5z"/>
<path d="M57.3 37.5l.4 2.3h-.7z" fill-rule="evenodd"/>
<path d="M62.4 39.3l.4 2.2h-.8z" fill-rule="evenodd"/>
<path d="M72.8 35.2h.7l-.3 2.3z" fill-rule="evenodd"/>
<path d="M73.2 39.3l.3 2.2h-.7z" fill-rule="evenodd"/>
<path d="M102.4 35.2h.8l-.4 2.3z" fill-rule="evenodd"/>
<path d="M102.8 38l.4 2.3h-.7z" fill-rule="evenodd"/>
<path d="M105.6 33.9h.8l-.4 2.3z" fill-rule="evenodd"/>
<path d="M106 37.5l.4 2.3h-.8z" fill-rule="evenodd"/>
<path d="M62 59.8h.8l-.4 2.3z" fill-rule="evenodd"/>
<path d="M56.9 61.7h.8l-.4 2.3z" fill-rule="evenodd"/>
<path d="M75 84l-1.3 1.8 1.8-1.3z" fill-rule="evenodd"/>
<path d="M193 97.8l-1.3 1.8 1.8-1.3z" fill-rule="evenodd"/>
<path d="M70.7 107.3l-.6 .7 3.5 3.5z" fill-rule="evenodd"/>
<path d="M77.3 113.9l-.7 .6 3.5 3.5z" fill-rule="evenodd"/>
<path d="M102.4 102.4l.8-.2 .3 2.2z" fill-rule="evenodd"/>
<path d="M104.3 106.4l1.1 1.9-.8 .3z" fill-rule="evenodd"/>
<path d="M118.7 100.2l.3 2.3-.7-.1z" fill-rule="evenodd"/>
<path d="M172.8 107l-1.3 1.8 1.8-1.3z" fill-rule="evenodd"/>
<path d="M171.6 106.2l2-.9-.4-.6z" fill-rule="evenodd"/>
<path d="M181.9 107.3l-.7 .7 5.4 5.4z" fill-rule="evenodd"/>
<path d="M46.2 129.3l-1.2 1.8 1.8-1.3z" fill-rule="evenodd"/>
<path d="M48.5 128.2l-.6 .5 1.9 1.3z" fill-rule="evenodd"/>
<path d="M51.4 125.3l-.6 .5 1.9 1.3z" fill-rule="evenodd"/>
<path d="M85.7 128.3l2.2 .4-2.2 .3z" fill-rule="evenodd"/>
<path d="M111 120l-1.2 1.9 1.8-1.4z" fill-rule="evenodd"/>
<path d="M154.1 137.6l-.6 .5 1.9 1.3z" fill-rule="evenodd"/>
<path d="M20.8 157.8l-.5 .6 1.9 1.3z" fill-rule="evenodd"/>
<path d="M28 148.9l1.6 1.6-1-2z" fill-rule="evenodd"/>
<path d="M29.3 148.8l.8-.1 .1 2.2z" fill-rule="evenodd"/>
</g>
<g fill="none" stroke="#801196" stroke-width=".2">
<path d="M75 39.2h2.9M77.2 34.7v1M77.2 36.5v.7M77.2 38v1M78.1 39.2h6M84.3 39.2h3.1M87.9 34.7v1M87.9 36.5v.7M87.9 38v1M98.7 34.7v1M98.7 36.5v.7M98.7 38v1"/>
<path d="M75 62.1h2.9M78.1 62.1h3M81.3 62.1h2.9M84.3 62.1h3.1M24.9 89.4h1M26.7 89.4h.8M28.2 89.4h1M77.2 98.7v3M86.4 89.4h3.1M87.9 99.8v.7M87.9 86.9v12.1M98.7 98.7v3"/>
<path d="M152.7 89.4h.9M154.4 89.4h.8M155.9 89.4h1.1M169.6 98.7v3M178.9 89.4h3M180.4 86.9v12.1M180.4 99.8v.7M191.1 98.7v3M24.9 100.2h1M24.9 110.9h1M26.7 100.2h.8M26.7 110.9h.8"/>
<path d="M28.2 100.2h1M28.2 110.9h1M29.5 100.7v3.1M29.5 104v6M29.5 110.2v2.9M52.3 100.7v3.1M52.3 103.9v2.9M52.3 107v3M52.3 110.2v2.9M74.7 100.2h12.1M76.7 105.1l-1.4 1.4M77.6 104.2l-1.4 1.4"/>
<path d="M77.8 104l-.6 .6M78.7 103.1l-.5 .6M80.7 101.2l-2.4 2.3M83 111.4l-1.4 1.4M83.9 110.5l-1.4 1.4M84.1 110.3l-.6 .5M85 109.4l-.5 .5M86 108.4l-1.4 1.4M86.4 110.9h3.1M87 107.4l-1.5 1.5M87.6 100.2h.7M87.9 101.3v12.1"/>
<path d="M89.1 100.2h12.1M129.5 100.7v3.1M129.5 103.9v2.9M129.5 107v3M129.5 110.2v2.9M152.4 100.7v3.1M152.4 104v6M152.4 110.2v2.9M152.7 100.2h.9M152.7 110.9h.9M154.4 100.2h.8M154.4 110.9h.8"/>
<path d="M155.9 100.2h1.1M155.9 110.9h1.1M167.1 100.2h12.1M178.9 110.9h3M180 100.2h.8M180.4 101.3v12.1M181.4 107.4l1.4 1.5M181.5 100.2h12.1M182.3 108.4l1.7 1.7M183.3 109.4l.6 .5M184.4 110.5l1.4 1.4M184.6 110.7l.5 .5"/>
<path d="M185.7 111.7l1.7 1.7M187.6 101.2l2.4 2.3M189.6 103.1l.5 .6M190.5 104l.6 .6M190.7 104.2l2.3 2.3M44.3 133.2l1.4 1.4M46.2 135.1l.6 .6M47.3 136.2l1.3 1.3M50.7 139.5l1.3 1.4M75 139.3h2.9M78.1 139.3h3M81.3 139.3h2.9"/>
<path d="M84.3 139.3h3.1M25.6 151.8l-.7 .8M26.7 150.8l-.5 .5M28 149.5l-.8 .7M28.2 149.4l1.4 1.4M30.1 151.3l.5 .6M31 157.2l-.7 .7M31.2 152.4l1.4 1.4M32.1 156.1l-.6 .6M33.3 154.9l-.7 .7M34.4 155.6l1.4 1.4M36.3 157.5l.6 .6"/>
<path d="M37.4 158.6l1.4 1.4M52.5 141.4l.6 .5M53.6 142.5l1.3 1.3M36.4 162.6l-.7 .7M37.5 161.5l-.6 .5 .5-.5M38.7 160.3l-.7 .7M75 162.2h2.9M77.2 162.4v1M77.2 164.2v.7M77.2 165.7v1M78.1 162.2h6M84.3 162.2h3.1"/>
<path d="M87.9 162.4v1M87.9 164.2v.7M87.9 165.7v1M98.7 162.4v1M98.7 164.2v.7M98.7 165.7v1"/>
</g>
<path d="M191.1 100.2a10.8 10.8 0 0 0-15.6-9.5 10.8 10.8 0 0 0-1.5 18.2 10.8 10.8 0 0 0 17-6.9l.1-1.8" fill="none" stroke="#158010" stroke-width=".2" stroke-dasharray="6.3 3.2" stroke-linecap="butt"/>
<path d="M111.8 160.5h40.3M122.4 169.7h19.3M125.3 188.2h14.1" fill="none" stroke="#000" stroke-width=".21"/>
<text font-size="5.4" x="161.8" y="191.1">A</text>
<g font-size="3.8">
<text x="64.3" y="113.9">A</text>
<text x="175.5" y="113.9">B</text>
<text x="181" y="119.4">B</text>
<text x="74.4" y="123.9">A</text>
<text x="155.8" y="151.8">Section B-B</text>
<text x="30.1" y="175.2">Section A-A</text>
</g>
<g font-size="3.3">
<text x="172.5" y="162">Housing Internal Mount Blank End</text>
<text x="176.8" y="191.2">M.Martini</text>
</g>
<g font-size="3">
<text x="125.8" y="192.3">Black ABS</text>
<text x="167.4" y="198.6">1:1</text>
<text x="178.3" y="198.7">2/21/2023</text>
<text x="248.7" y="198.8">1 OF 1</text>
</g>
<g font-size="2.9">
<text x="114" y="32.1">2.50</text>
<text x="64.7" y="46.4">.139</text>
<text x="110.8" y="47.2">1.00</text>
<text x="53.8" y="48.6">53.00</text>
<text x="58.9" y="53.9">45.72</text>
<text x="203.1" y="87">n50.00</text>
<text x="66.4" y="90.5">21.00</text>
<text x="203" y="95.4">4x n3.00 x 2.50</text>
<text x="203.1" y="91.2">n43.00</text>
<text x="114.1" y="106.5">45.00°</text>
<text x="108.5" y="110.9">.157</text>
<text x="38.1" y="127.4">.112</text>
<text x="73.6" y="127.8">45.00°</text>
<text x="33.1" y="135.5">.147</text>
<text x="53.4" y="132.2">23.50</text>
<text x="17.4" y="149.1">R.098</text>
<text x="18.3" y="145.8">R.050</text>
<text x="151" y="144.4">.042</text>
<text x="111.9" y="160.3">UNLESS OTHERWISE NOTED</text>
<text x="21" y="162.2">8.91</text>
<text x="160.2" y="162.1">TITLE:</text>
<text x="122.4" y="169.4">TOLERANCES</text>
<text x="125.3" y="187.9">MATERIAL</text>
</g>
<g font-size="2.7">
<text x="111" y="173.2">Fractions</text>
<text x="126.4" y="173.2">Decimals</text>
<text x="142.6" y="173.2">Angles</text>
<text x="199.8" y="190.8">005-301</text>
<text x="125.5" y="198.6">mm</text>
</g>
<g font-size="2.2">
<text x="195.9" y="19.7">REVISIONS</text>
<text x="129.9" y="25.9">ZONE</text>
<text x="141.8" y="25.9">REV</text>
<text x="174.9" y="25.9">DESCRIPTION</text>
<text x="227.4" y="25.9">DATE</text>
<text x="247.5" y="25.9">APPROVED</text>
<text x="209.7" y="174.3">NOAA/NMFS Northeast Fisheries Science Center</text>
<text x="222.4" y="179.2">Woods Hole, MA 02543</text>
<text x="225.8" y="176.7">166 Water Street</text>
<text x="160.5" y="186.2">SIZE</text>
<text x="170.2" y="186.2">ENGINEER:</text>
<text x="198.7" y="186.2">DWG NO.</text>
<text x="256.3" y="186.2">REV</text>
<text x="159.9" y="195.6">SCALE</text>
<text x="178" y="195.9">DATE CREATED</text>
<text x="214" y="196">DATE MODIFIED</text>
<text x="249.8" y="196">SHEET</text>
<text x="109.3" y="198.6">DIMENSIONS:</text>
</g>
<text font-size="2.1" x="180.1" y="166.9">005RLCL-101HousingInternalMount</text>
<g font-size="1.9">
<text x="113" y="162.6">REMOVE ALL BURRS AND SHARP EDGES</text>
<text x="160.4" y="167">File Name:</text>
<text x="113.8" y="176">`1/16</text>
<text x="126.7" y="178.8">x.xx `0.005</text>
<text x="127.7" y="176">x.x `0.05</text>
<text x="144.5" y="175.9">`0.5</text>
<text x="126.2" y="181.7">x.xxx `0.001</text>
</g>
</svg>
